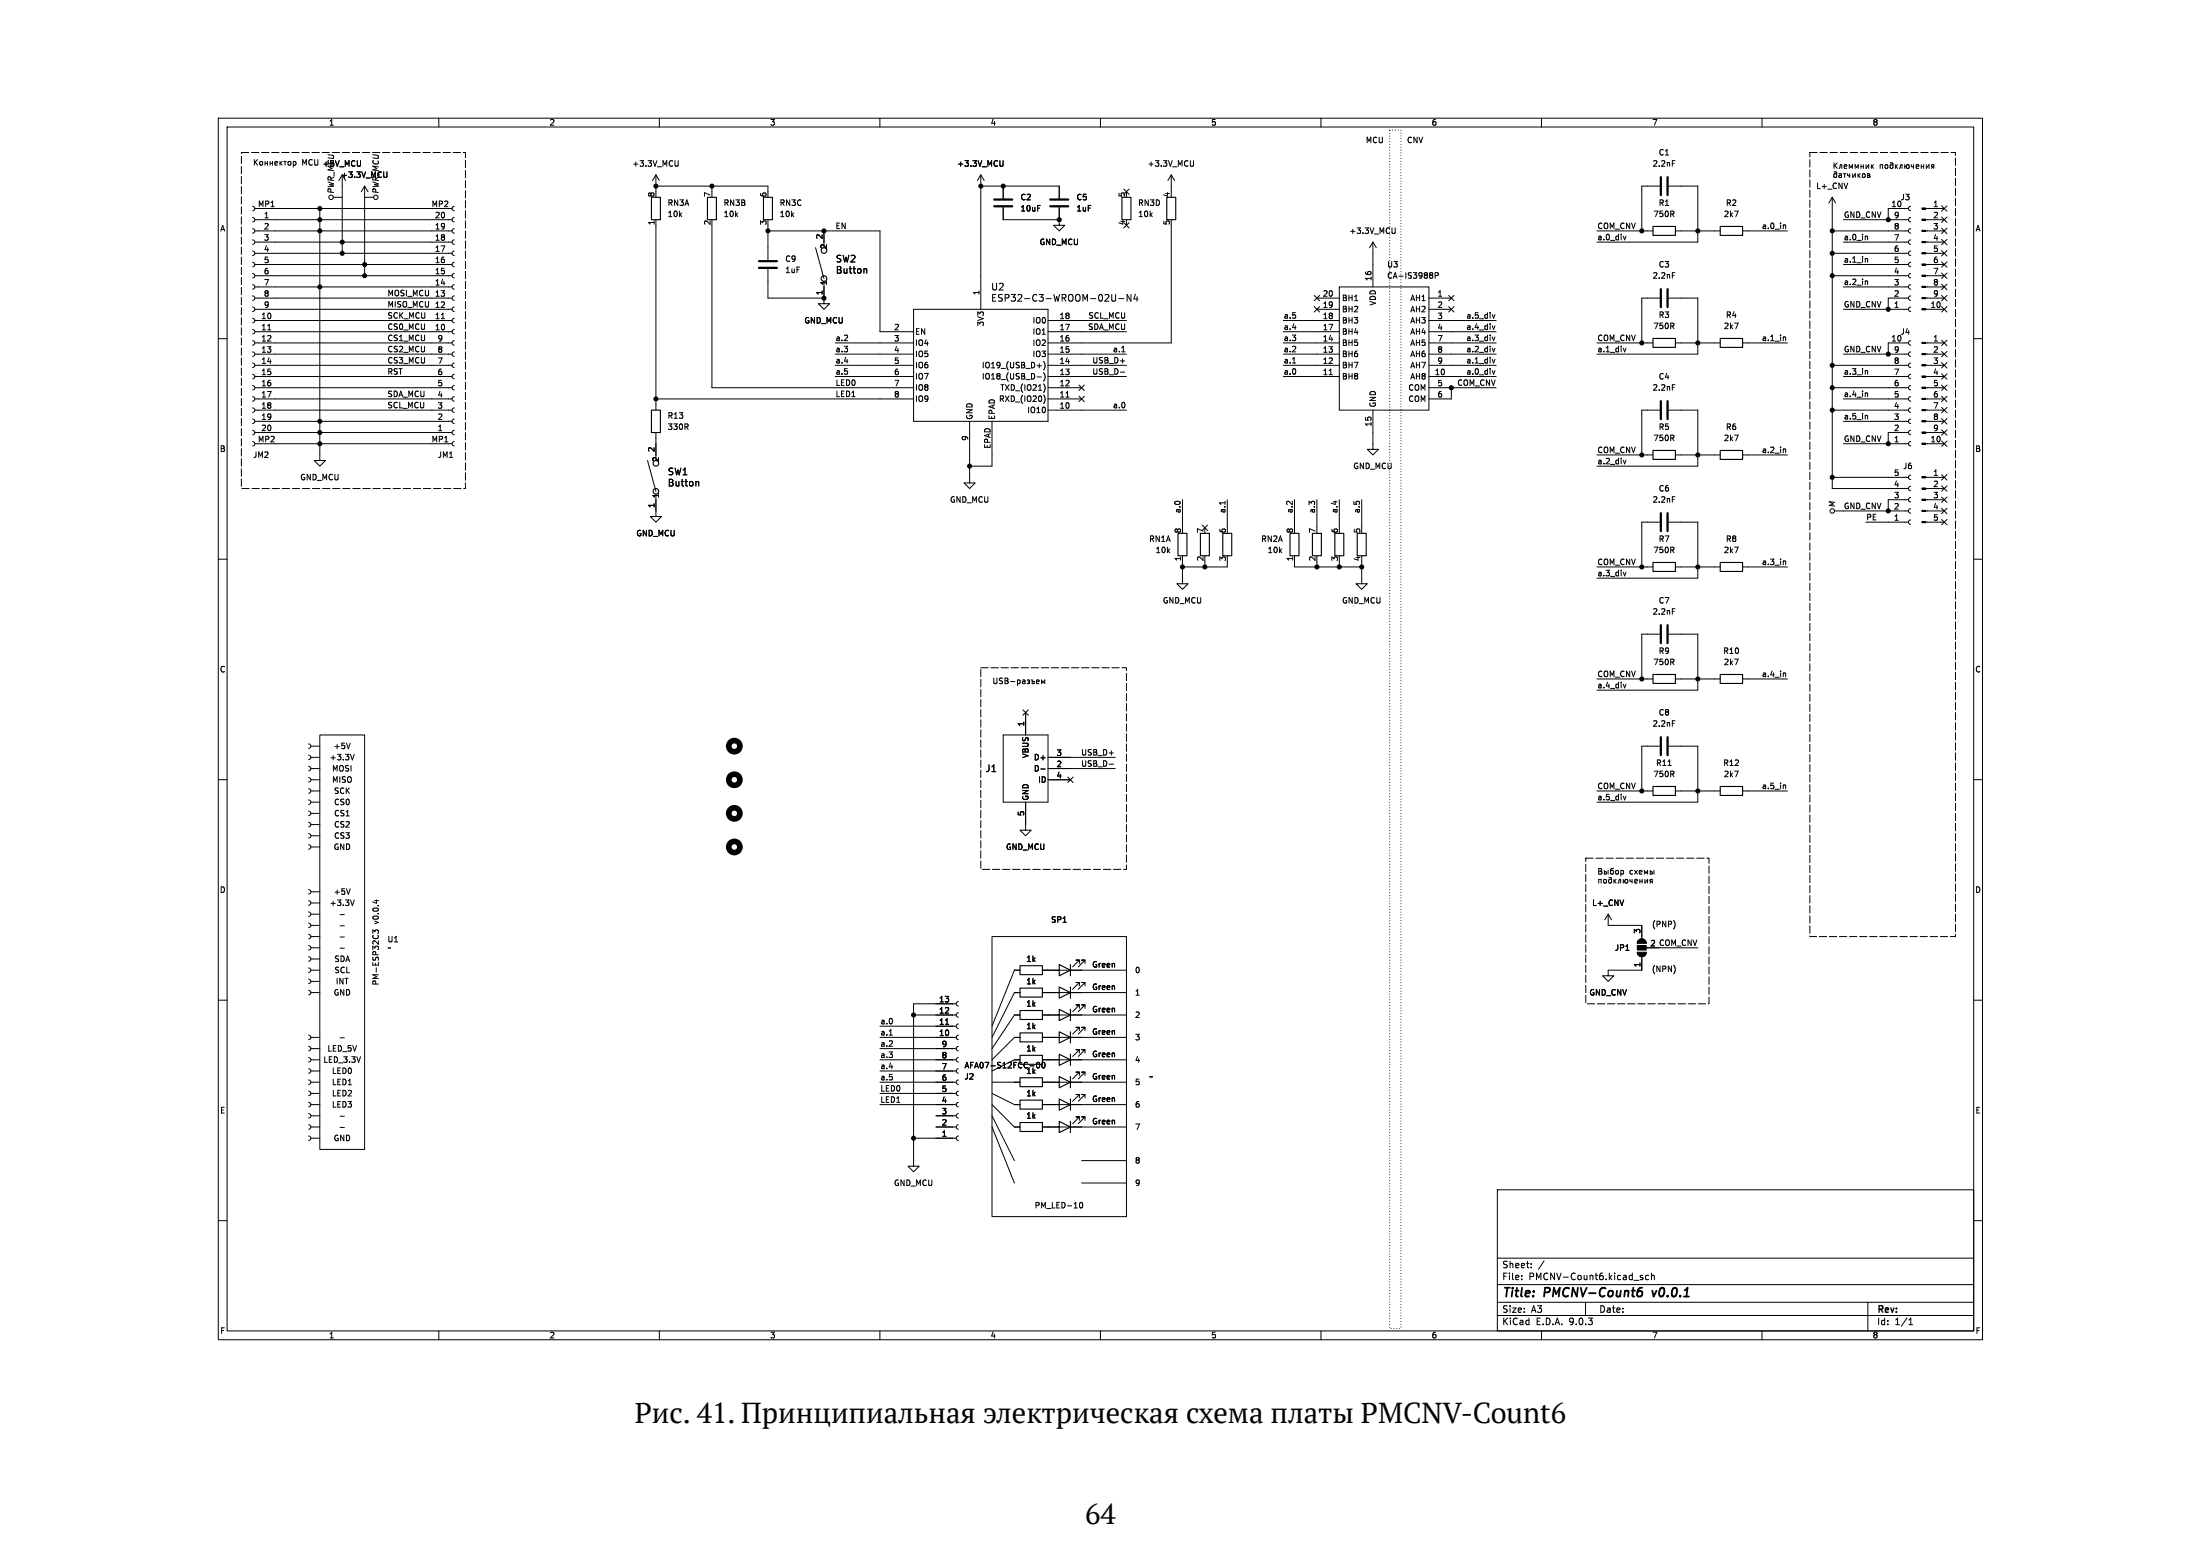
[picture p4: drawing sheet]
<svg xmlns="http://www.w3.org/2000/svg" width="297mm" height="210mm" viewBox="0 0 297 210" stroke-linecap="round" stroke-linejoin="round" font-family="sans-serif">
<g fill="none" stroke="#000" stroke-width=".13">
<path d="M29.5 16h238v164.8h-238zM30.6 17.1h235.7v162.5h-235.7zM59.2 16v1.1M89 16v1.1M118.7 16v1.1M148.5 16v1.1M178.2 16v1.1M208 16v1.1M237.8 16v1.1M34.1 27.8a.3 .3 0 0 1 .3 .3 .3 .3 0 0 1-.3 .3M34.1 29.4a.3 .3 0 0 1 .3 .3 .3 .3 0 0 1-.3 .3M34.1 30.9a.3 .3 0 0 1 .3 .3 .3 .3 0 0 1-.3 .3"/>
<path d="M34.1 32.4a.3 .3 0 0 1 .3 .3 .3 .3 0 0 1-.3 .3M34.1 33.9a.3 .3 0 0 1 .3 .3 .3 .3 0 0 1-.3 .3M34.1 35.4a.3 .3 0 0 1 .3 .3 .3 .3 0 0 1-.3 .3M34.1 36.9a.3 .3 0 0 1 .3 .3 .3 .3 0 0 1-.3 .3M34.1 38.4a.3 .3 0 0 1 .3 .3 .3 .3 0 0 1-.3 .3M34.1 39.9a.3 .3 0 0 1 .3 .3 .3 .3 0 0 1-.3 .3M34.4 28.1h26.6M34.4 29.7h26.6M34.4 31.2h26.6M34.4 32.7h26.6M34.4 34.2h26.6M34.4 35.7h26.6"/>
<path d="M34.4 37.2h26.6M34.4 38.7h26.6M43.2 28.1v34.1h.7l-.7 .7-.8-.7h.8M45 26.6h1.2M46.2 23.6v10.6M49.2 25.1l-.5 .8M49.2 25.1l.5 .8M49.2 25.1v12.1M49.2 26.6h1.2M61.3 39.9a.3 .3 0 0 0-.3 .3 .3 .3 0 0 0 .3 .3M61.3 38.4a.3 .3 0 0 0-.3 .3 .3 .3 0 0 0 .3 .3M61.3 36.9a.3 .3 0 0 0-.3 .3 .3 .3 0 0 0 .3 .3"/>
<path d="M61.3 35.4a.3 .3 0 0 0-.3 .3 .3 .3 0 0 0 .3 .3M61.3 33.9a.3 .3 0 0 0-.3 .3 .3 .3 0 0 0 .3 .3M61.3 32.4a.3 .3 0 0 0-.3 .3 .3 .3 0 0 0 .3 .3M61.3 30.9a.3 .3 0 0 0-.3 .3 .3 .3 0 0 0 .3 .3M61.3 29.4a.3 .3 0 0 0-.3 .3 .3 .3 0 0 0 .3 .3M61.3 27.8a.3 .3 0 0 0-.3 .3 .3 .3 0 0 0 .3 .3M88.5 25.1h15.1v.8M88.5 23.6v2.3M88.5 30.4v25M88.5 23.6l-.4 .8M88.5 23.6l.5 .8M96.1 30.4v21.9h27.2"/>
<path d="M96.1 25.1v.8M103.6 31.2h15.1v13.6h4.6M103.6 36.3v3.9h7.6M103.6 30.4v4.7M110.1 33.4l1.1 4.2M111.2 31.2v1.5M111.2 38.7v1.5M132.3 25.1h10.6v1.7M132.3 23.6v18.1M132.3 23.6l-.4 .8M132.3 23.6l.5 .8M135.4 25.1v1.7"/>
<path d="M135.4 28v1.7h7.5M142.9 29.7v.7h.8l-.8 .8-.7-.8h.7M142.9 28v1.7M151.6 25.5l.8 .7M151.6 30l.8 .8M152.4 25.5l-.8 .7M152.4 30l-.8 .8M158 30.4v15.9h-16.6M158 23.6l-.4 .8M158 23.6l.5 .8M158 23.6v2.3M177.3 39.9l.8 .7"/>
<path d="M178.1 39.9l-.8 .7M180.7 38.7h12.1v16.7h-12.1zM185.3 32.7v6M185.3 32.7l-.5 .7M185.3 32.7l.4 .7M195.5 39.9l.7 .7M196.2 39.9l-.7 .7M215.5 31.2h7.6M224 25.1h-2.5v6.1M225.2 25.1h3.9v7.6h-13.6M226.1 31.2h6M235.1 31.2h6.1"/>
<path d="M247.2 31.2h10.3M247.2 34.2h10.3M247.2 37.2h10.3M247.2 26.6l-.4 .8M247.2 26.6l.5 .8M247.2 26.6v39.3h10.3M248.8 29.7h8.7M248.8 32.7h8.7M248.8 35.7h8.7M248.8 38.7h8.7M257.5 28.1h-2.7v1.6M257.8 39.9a.3 .3 0 0 0-.3 .3 .3 .3 0 0 0 .3 .3"/>
<path d="M257.8 38.4a.3 .3 0 0 0-.3 .3 .3 .3 0 0 0 .3 .3M257.8 36.9a.3 .3 0 0 0-.3 .3 .3 .3 0 0 0 .3 .3M257.8 35.4a.3 .3 0 0 0-.3 .3 .3 .3 0 0 0 .3 .3M257.8 33.9a.3 .3 0 0 0-.3 .3 .3 .3 0 0 0 .3 .3M257.8 32.4a.3 .3 0 0 0-.3 .3 .3 .3 0 0 0 .3 .3M257.8 30.9a.3 .3 0 0 0-.3 .3 .3 .3 0 0 0 .3 .3M257.8 29.4a.3 .3 0 0 0-.3 .3 .3 .3 0 0 0 .3 .3M257.8 27.8a.3 .3 0 0 0-.3 .3 .3 .3 0 0 0 .3 .3M259.3 28.1h.5v.1h-.5zM259.3 29.6h.5v.1h-.5zM259.3 31.1h.5v.1h-.5zM259.3 32.6h.5v.2h-.5z"/>
<path d="M259.3 34.1h.5v.2h-.5zM259.3 35.6h.5v.2h-.5zM259.3 37.1h.5v.2h-.5zM259.3 38.6h.5v.2h-.5zM259.8 28.1h2.6M259.8 29.7h2.6M259.8 31.2h2.6M259.8 32.7h2.6M259.8 34.2h2.6M259.8 35.7h2.6M259.8 37.2h2.6M259.8 38.7h2.6"/>
<path d="M262 27.8l.7 .7M262 32.3l.7 .7M262 30.8l.7 .7M262 33.8l.7 .8M262 29.3l.7 .7M262 36.8l.7 .8M262 35.3l.7 .8M262 39.9l.7 .7M262 38.4l.7 .7M262.7 27.8l-.7 .7M262.7 32.3l-.7 .7M262.7 30.8l-.7 .7"/>
<path d="M262.7 33.8l-.7 .8M262.7 29.3l-.7 .7M262.7 36.8l-.7 .8M262.7 35.3l-.7 .8M262.7 39.9l-.7 .7M262.7 38.4l-.7 .7M29.5 45.7h1.1M34.1 41.4a.3 .3 0 0 1 .3 .3 .3 .3 0 0 1-.3 .3M34.1 43a.3 .3 0 0 1 .3 .3 .3 .3 0 0 1-.3 .3M34.1 44.5a.3 .3 0 0 1 .3 .3 .3 .3 0 0 1-.3 .3M34.1 46a.3 .3 0 0 1 .3 .3 .3 .3 0 0 1-.3 .3M34.1 47.5a.3 .3 0 0 1 .3 .3 .3 .3 0 0 1-.3 .3"/>
<path d="M34.1 49a.3 .3 0 0 1 .3 .3 .3 .3 0 0 1-.3 .3M34.1 50.5a.3 .3 0 0 1 .3 .3 .3 .3 0 0 1-.3 .3M34.1 52a.3 .3 0 0 1 .3 .3 .3 .3 0 0 1-.3 .3M34.1 53.5a.3 .3 0 0 1 .3 .3 .3 .3 0 0 1-.3 .3M34.1 55a.3 .3 0 0 1 .3 .4 .3 .3 0 0 1-.3 .3M34.1 56.6a.3 .3 0 0 1 .3 .3 .3 .3 0 0 1-.3 .3M34.1 58.1a.3 .3 0 0 1 .3 .3 .3 .3 0 0 1-.3 .3M34.1 59.6a.3 .3 0 0 1 .3 .3 .3 .3 0 0 1-.3 .3M34.4 40.2h26.6M34.4 41.7h26.6M34.4 43.3h26.6M34.4 44.8h26.6"/>
<path d="M34.4 46.3h26.6M34.4 47.8h26.6M34.4 49.3h26.6M34.4 50.8h26.6M34.4 52.3h26.6M34.4 53.8h26.6M34.4 56.9h26.6M34.4 55.4h26.6M34.4 59.9h26.6M34.4 58.4h26.6M61.3 59.6a.3 .3 0 0 0-.3 .3 .3 .3 0 0 0 .3 .3M61.3 58.1a.3 .3 0 0 0-.3 .3 .3 .3 0 0 0 .3 .3"/>
<path d="M61.3 56.6a.3 .3 0 0 0-.3 .3 .3 .3 0 0 0 .3 .3M61.3 55a.3 .3 0 0 0-.3 .4 .3 .3 0 0 0 .3 .3M61.3 53.5a.3 .3 0 0 0-.3 .3 .3 .3 0 0 0 .3 .3M61.3 52a.3 .3 0 0 0-.3 .3 .3 .3 0 0 0 .3 .3M61.3 50.5a.3 .3 0 0 0-.3 .3 .3 .3 0 0 0 .3 .3M61.3 49a.3 .3 0 0 0-.3 .3 .3 .3 0 0 0 .3 .3M61.3 47.5a.3 .3 0 0 0-.3 .3 .3 .3 0 0 0 .3 .3M61.3 46a.3 .3 0 0 0-.3 .3 .3 .3 0 0 0 .3 .3M61.3 44.5a.3 .3 0 0 0-.3 .3 .3 .3 0 0 0 .3 .3M61.3 43a.3 .3 0 0 0-.3 .3 .3 .3 0 0 0 .3 .3M61.3 41.4a.3 .3 0 0 0-.3 .3 .3 .3 0 0 0 .3 .3M88.5 53.8h34.8"/>
<path d="M88.5 58.4v3M111.2 40.2v.8h.7l-.7 .7-.8-.7h.8M112.7 46.3h10.6M112.7 47.8h10.6M112.7 49.3h10.6M112.7 50.8h10.6M123.3 41.7h18.1v15.2h-18.1zM130.8 56.9v8.3h.8l-.8 .7-.7-.7h.7M133.9 56.9v6h-3.1M141.4 43.3h10.6M141.4 44.8h10.6M141.4 47.8h10.6"/>
<path d="M141.4 49.3h10.6M141.4 50.8h10.6M141.4 52.3h4.6M141.4 53.8h4.6M141.4 55.4h10.6M145.6 52l.7 .7M145.6 53.5l.7 .7M146.3 52l-.7 .7M146.3 53.5l-.7 .7M173.2 43.3h7.5M173.2 44.8h7.5M173.2 46.3h7.5"/>
<path d="M173.2 47.8h7.5M173.2 49.3h7.5M173.2 50.8h7.5M177.3 41.4l.8 .7M177.7 40.2h3M177.7 41.7h3M178.1 41.4l-.8 .7M185.3 55.4v5.2h.7l-.7 .8-.8-.8h.8M192.8 40.2h3M192.8 41.7h3M192.8 43.3h9.1M192.8 44.8h9.1"/>
<path d="M192.8 46.3h9.1M192.8 47.8h9.1M192.8 49.3h9.1M192.8 50.8h9.1M192.8 52.3h9.1M195.5 41.4l.7 .7M195.8 52.3v1.5h-3M196.2 41.4l-.7 .7M215.5 46.3h7.6M224 40.2h-2.5v6.1M224 55.4h-2.5v6M225.2 40.2h3.9v7.6h-13.6"/>
<path d="M225.2 55.4h3.9v7.5h-13.6M226.1 46.3h6M235.1 46.3h6.1M247.2 49.3h10.3M247.2 52.3h10.3M247.2 55.4h10.3M248.8 41.7h8.7M248.8 47.8h8.7M248.8 50.8h8.7M248.8 53.8h8.7M248.8 56.9h8.7M248.8 59.9h8.7"/>
<path d="M257.5 40.2h-2.7v1.5M257.5 46.3h-2.7v1.5M257.5 58.4h-2.7v1.5M257.8 59.6a.3 .3 0 0 0-.3 .3 .3 .3 0 0 0 .3 .3M257.8 58.1a.3 .3 0 0 0-.3 .3 .3 .3 0 0 0 .3 .3M257.8 56.6a.3 .3 0 0 0-.3 .3 .3 .3 0 0 0 .3 .3M257.8 55a.3 .3 0 0 0-.3 .4 .3 .3 0 0 0 .3 .3M257.8 53.5a.3 .3 0 0 0-.3 .3 .3 .3 0 0 0 .3 .3M257.8 52a.3 .3 0 0 0-.3 .3 .3 .3 0 0 0 .3 .3M257.8 50.5a.3 .3 0 0 0-.3 .3 .3 .3 0 0 0 .3 .3M257.8 49a.3 .3 0 0 0-.3 .3 .3 .3 0 0 0 .3 .3M257.8 47.5a.3 .3 0 0 0-.3 .3 .3 .3 0 0 0 .3 .3"/>
<path d="M257.8 46a.3 .3 0 0 0-.3 .3 .3 .3 0 0 0 .3 .3M257.8 41.4a.3 .3 0 0 0-.3 .3 .3 .3 0 0 0 .3 .3M259.3 40.2h.5v.1h-.5zM259.3 41.7h.5v.1h-.5zM259.3 46.2h.5v.2h-.5zM259.3 47.7h.5v.2h-.5zM259.3 49.2h.5v.2h-.5zM259.3 50.7h.5v.2h-.5zM259.3 52.3h.5v.1h-.5zM259.3 53.8h.5v.1h-.5zM259.3 55.3h.5v.1h-.5zM259.3 56.8h.5v.1h-.5z"/>
<path d="M259.3 58.3h.5v.2h-.5zM259.3 59.8h.5v.2h-.5zM259.8 40.2h2.6M259.8 41.7h2.6M259.8 46.3h2.6M259.8 47.8h2.6M259.8 49.3h2.6M259.8 50.8h2.6M259.8 52.3h2.6M259.8 53.8h2.6M259.8 56.9h2.6M259.8 55.4h2.6"/>
<path d="M259.8 59.9h2.6M259.8 58.4h2.6M262 50.5l.7 .7M262 48.9l.7 .8M262 59.5l.7 .8M262 53.5l.7 .7M262 55l.7 .7M262 56.5l.7 .7M262 58l.7 .7M262 52l.7 .7M262 45.9l.7 .7M262 47.4l.7 .8"/>
<path d="M262 41.4l.7 .7M262.7 50.5l-.7 .7M262.7 48.9l-.7 .8M262.7 59.5l-.7 .8M262.7 53.5l-.7 .7M262.7 55l-.7 .7M262.7 56.5l-.7 .7M262.7 58l-.7 .7M262.7 52l-.7 .7M262.7 45.9l-.7 .7M262.7 47.4l-.7 .8M262.7 41.4l-.7 .7"/>
<path d="M266.3 45.7h1.2M29.5 75.5h1.1M87.4 62.2l1.1 4.1M88.5 67.4v2.3h.8l-.8 .8-.7-.8h.7M159.6 75.8v3h.7l-.7 .7-.8-.7h.8M159.6 67.4v3.8M162.2 70.9l.7 .7M162.6 75.8v.7M162.9 70.9l-.7 .7M165.6 75.8v.7h-6M165.6 67.4v3.8M174.7 75.8v.7h9"/>
<path d="M174.7 67.4v3.8M177.7 67.4v3.8M177.7 75.8v.7M180.7 67.4v3.8M180.7 75.8v.7M183.7 75.8v3h.8l-.8 .7-.7-.7h.7M183.7 67.4v3.8M215.5 76.5h7.6M215.5 61.4h7.6M224 70.5h-2.5v6M225.2 70.5h3.9v7.5h-13.6M226.1 76.5h6"/>
<path d="M226.1 61.4h6M235.1 76.5h6.1M235.1 61.4h6.1M247.2 64.4h10.3M247.5 69h10M251.8 70.5h5.7M257.5 67.4h-2.7v1.6M257.8 70.2a.3 .3 0 0 0-.3 .3 .3 .3 0 0 0 .3 .3M257.8 68.7a.3 .3 0 0 0-.3 .3 .3 .3 0 0 0 .3 .3M257.8 67.1a.3 .3 0 0 0-.3 .3 .3 .3 0 0 0 .3 .3M257.8 65.6a.3 .3 0 0 0-.3 .3 .3 .3 0 0 0 .3 .3M257.8 64.1a.3 .3 0 0 0-.3 .3 .3 .3 0 0 0 .3 .3"/>
<path d="M259.3 64.3h.5v.2h-.5zM259.3 65.9h.5v.1h-.5zM259.3 67.4h.5v.1h-.5zM259.3 68.9h.5v.1h-.5zM259.3 70.4h.5v.1h-.5zM259.8 70.5h2.6M259.8 69h2.6M259.8 67.4h2.6M259.8 65.9h2.6M259.8 64.4h2.6M262 64.1l.7 .7M262 65.6l.7 .7"/>
<path d="M262 67.1l.7 .7M262 70.1l.7 .7M262 68.6l.7 .7M262.7 64.1l-.7 .7M262.7 65.6l-.7 .7M262.7 67.1l-.7 .7M262.7 70.1l-.7 .7M262.7 68.6l-.7 .7M266.3 75.5h1.2M43.2 99.2h6v55.9h-6zM135.4 99.2h6v9.1h-6zM138 95.8l.8 .7"/>
<path d="M138.4 96.2v3M138.8 95.8l-.8 .7M215.5 91.6h7.6M224 85.6h-2.5v6M225.2 85.6h3.9v7.5h-13.6M226.1 91.6h6M235.1 91.6h6.1M29.5 105.2h1.1M41.6 100.4a.3 .3 0 0 1 .3 .3 .3 .3 0 0 1-.3 .3M41.6 101.9a.3 .3 0 0 1 .3 .3 .3 .3 0 0 1-.3 .3M41.6 103.4a.3 .3 0 0 1 .3 .3 .3 .3 0 0 1-.3 .3M41.6 104.9a.3 .3 0 0 1 .3 .3 .3 .3 0 0 1-.3 .3"/>
<path d="M41.6 106.4a.3 .3 0 0 1 .3 .4 .3 .3 0 0 1-.3 .3M41.6 108a.3 .3 0 0 1 .3 .3 .3 .3 0 0 1-.3 .3M41.6 109.5a.3 .3 0 0 1 .3 .3 .3 .3 0 0 1-.3 .3M41.6 111a.3 .3 0 0 1 .3 .3 .3 .3 0 0 1-.3 .3M41.6 112.5a.3 .3 0 0 1 .3 .3 .3 .3 0 0 1-.3 .3M41.6 114a.3 .3 0 0 1 .3 .3 .3 .3 0 0 1-.3 .3M41.9 108.3h1.3M41.9 102.2h1.3M41.9 103.7h1.3M41.9 105.2h1.3M41.9 100.7h1.3M41.9 106.8h1.3"/>
<path d="M41.9 109.8h1.3M41.9 111.3h1.3M41.9 112.8h1.3M41.9 114.3h1.3M138.4 108.3v3.7h-.8l.8 .8 .8-.8h-.8M141.4 102.2h9.1M141.4 103.7h9.1M141.4 105.2h3M144.1 104.9l.7 .7M144.8 104.9l-.7 .7M215.5 106.8h7.6M224 100.7h-2.5v6.1"/>
<path d="M225.2 100.7h3.9v7.6h-13.6M226.1 106.8h6M235.1 106.8h6.1M266.3 105.2h1.2M29.5 135h1.1M41.6 120.1a.3 .3 0 0 1 .3 .3 .3 .3 0 0 1-.3 .3M41.6 121.6a.3 .3 0 0 1 .3 .3 .3 .3 0 0 1-.3 .3M41.6 123.1a.3 .3 0 0 1 .3 .3 .3 .3 0 0 1-.3 .3M41.6 124.6a.3 .3 0 0 1 .3 .3 .3 .3 0 0 1-.3 .3M41.6 126.1a.3 .3 0 0 1 .3 .3 .3 .3 0 0 1-.3 .3M41.6 127.6a.3 .3 0 0 1 .3 .3 .3 .3 0 0 1-.3 .3M41.6 129.1a.3 .3 0 0 1 .3 .3 .3 .3 0 0 1-.3 .3"/>
<path d="M41.6 130.6a.3 .3 0 0 1 .3 .3 .3 .3 0 0 1-.3 .3M41.6 132.1a.3 .3 0 0 1 .3 .4 .3 .3 0 0 1-.3 .3M41.6 133.7a.3 .3 0 0 1 .3 .3 .3 .3 0 0 1-.3 .3M41.6 139.7a.3 .3 0 0 1 .3 .3 .3 .3 0 0 1-.3 .3M41.9 130.9h1.3M41.9 134h1.3M41.9 120.4h1.3M41.9 121.9h1.3M41.9 123.4h1.3M41.9 124.9h1.3M41.9 126.4h1.3M41.9 127.9h1.3"/>
<path d="M41.9 129.4h1.3M41.9 132.5h1.3M118.7 138.5h10.3M123.3 137h5.7M129 135.5h-5.7v21.9h-.8l.8 .8 .7-.8h-.7M129.3 139.7a.3 .3 0 0 0-.3 .3 .3 .3 0 0 0 .3 .3M129.3 138.2a.3 .3 0 0 0-.3 .3 .3 .3 0 0 0 .3 .3M129.3 136.7a.3 .3 0 0 0-.3 .3 .3 .3 0 0 0 .3 .3M129.3 135.2a.3 .3 0 0 0-.3 .3 .3 .3 0 0 0 .3 .3M133.9 126.4h18.1v37.8h-18.1zM137.6 130.9h-.7l-3 7.6M137.6 134h-.7l-3 6"/>
<path d="M137.6 137h-.7l-3 4.5M140.7 130.9h11.3M140.7 134h11.3M140.7 137h11.3M145.7 133.1v-.5h-.5h.5l-1 .9M145.7 130v-.4h-.5h.5l-1 .9M145.7 136.1v-.5h-.5h.5l-1 .9M145.7 139.1v-.5h-.5h.5l-1 1M146.4 133.1v-.5h-.4h.4l-.9 .9M146.4 130v-.4h-.4h.4l-.9 .9M146.4 136.1v-.5h-.4h.4l-.9 .9M146.4 139.1v-.5h-.4h.4l-.9 1"/>
<path d="M217 123.4v1.5h4.5v1.8M217 123.4l-.4 .7M217 123.4l.5 .7M220.9 128.5h1.2a.6 .6 0 0 1-.6 .6 .6 .6 0 0 1-.6-.6zM220.9 127.6h1.2v.6h-1.2zM221.1 126.9a.6 .6 0 0 1 .7-.1 .6 .6 0 0 1 .3 .5h-1.2zM221.5 129.1v1.8h-4.5v.8h.8l-.8 .8-.8-.8h.8M222.1 127.9h7M266.3 135h1.2M41.6 141.2a.3 .3 0 0 1 .3 .3 .3 .3 0 0 1-.3 .3M41.6 142.7a.3 .3 0 0 1 .3 .3 .3 .3 0 0 1-.3 .3M41.6 144.2a.3 .3 0 0 1 .3 .3 .3 .3 0 0 1-.3 .3"/>
<path d="M41.6 145.8a.3 .3 0 0 1 .3 .3 .3 .3 0 0 1-.3 .3M41.6 147.3a.3 .3 0 0 1 .3 .3 .3 .3 0 0 1-.3 .3M41.6 148.8a.3 .3 0 0 1 .3 .3 .3 .3 0 0 1-.3 .3M41.6 150.3a.3 .3 0 0 1 .3 .3 .3 .3 0 0 1-.3 .3M41.6 151.8a.3 .3 0 0 1 .3 .3 .3 .3 0 0 1-.3 .3M41.6 153.3a.3 .3 0 0 1 .3 .3 .3 .3 0 0 1-.3 .3M41.9 140h1.3M41.9 146.1h1.3M41.9 143h1.3M41.9 153.6h1.3M41.9 152.1h1.3M41.9 150.6h1.3"/>
<path d="M41.9 149.1h1.3M41.9 147.6h1.3M41.9 144.5h1.3M41.9 141.5h1.3M118.7 140h10.3M118.7 146.1h10.3M118.7 143h10.3M118.7 149.1h10.3M118.7 147.6h10.3M118.7 144.5h10.3M118.7 141.5h10.3M123.3 153.6h5.7"/>
<path d="M126.3 152.1h2.7M126.3 150.6h2.7M129.3 153.3a.3 .3 0 0 0-.3 .3 .3 .3 0 0 0 .3 .3M129.3 151.8a.3 .3 0 0 0-.3 .3 .3 .3 0 0 0 .3 .3M129.3 150.3a.3 .3 0 0 0-.3 .3 .3 .3 0 0 0 .3 .3M129.3 148.8a.3 .3 0 0 0-.3 .3 .3 .3 0 0 0 .3 .3M129.3 147.3a.3 .3 0 0 0-.3 .3 .3 .3 0 0 0 .3 .3M129.3 145.8a.3 .3 0 0 0-.3 .3 .3 .3 0 0 0 .3 .3M129.3 144.2a.3 .3 0 0 0-.3 .3 .3 .3 0 0 0 .3 .3M129.3 142.7a.3 .3 0 0 0-.3 .3 .3 .3 0 0 0 .3 .3M129.3 141.2a.3 .3 0 0 0-.3 .3 .3 .3 0 0 0 .3 .3M133.9 146.1h3.7"/>
<path d="M133.9 149.1l3 3h.7M133.9 147.6l3 1.5h.7M133.9 150.6l3 6M133.9 152.1l3 7.6M137.6 140h-.7l-3 3M137.6 143h-.7l-3 1.5M140.7 140h11.3M140.7 146.1h11.3M140.7 143h11.3M140.7 152.1h11.3M140.7 149.1h11.3M145.7 148.2v-.5h-.5h.5l-1 .9"/>
<path d="M145.7 142.1v-.4h-.5h.5l-1 .9M145.7 151.2v-.5h-.5h.5l-1 .9M145.7 145.1v-.4h-.5h.5l-1 .9M146 156.6h6M146 159.7h6M146.4 148.2v-.5h-.4h.4l-.9 .9M146.4 142.1v-.4h-.4h.4l-.9 .9M146.4 151.2v-.5h-.4h.4l-.9 .9M146.4 145.1v-.4h-.4h.4l-.9 .9M29.5 164.7h1.1M59.2 179.6v1.2M89 179.6v1.2"/>
<path d="M118.7 179.6v1.2M148.5 179.6v1.2M178.2 179.6v1.2M202 160.6h64.3v19h-64.3zM202 177.5h64.3M202 175.8h64.3M202 173.4h64.3M202 169.8h64.3M208 179.6v1.2M214 175.8v1.7M237.8 179.6v1.2M252 175.8v3.8"/>
<path d="M266.3 164.7h1.2"/>
<circle cx="43.2" cy="38.7" r=".27"/>
<circle cx="43.2" cy="29.7" r=".27"/>
<circle cx="43.2" cy="28.1" r=".27"/>
<circle cx="43.2" cy="31.2" r=".27"/>
<circle cx="44.7" cy="26.6" r=".3"/>
<circle cx="46.2" cy="32.7" r=".27"/>
<circle cx="46.2" cy="34.2" r=".27"/>
<circle cx="49.2" cy="37.2" r=".27"/>
<circle cx="49.2" cy="35.7" r=".27"/>
<circle cx="50.7" cy="26.6" r=".3"/>
<circle cx="88.5" cy="25.1" r=".27"/>
<circle cx="96.1" cy="25.1" r=".27"/>
<circle cx="103.6" cy="31.2" r=".27"/>
<circle cx="111.2" cy="31.2" r=".27"/>
<circle cx="132.3" cy="25.1" r=".27"/>
<circle cx="135.4" cy="25.1" r=".27"/>
<circle cx="142.9" cy="29.7" r=".27"/>
<circle cx="221.5" cy="31.2" r=".27"/>
<circle cx="229.1" cy="31.2" r=".27"/>
<circle cx="247.2" cy="31.2" r=".27"/>
<circle cx="247.2" cy="34.2" r=".27"/>
<circle cx="247.2" cy="37.2" r=".27"/>
<circle cx="254.8" cy="29.7" r=".27"/>
<circle cx="43.2" cy="59.9" r=".27"/>
<circle cx="43.2" cy="56.9" r=".27"/>
<circle cx="43.2" cy="58.4" r=".27"/>
<circle cx="88.5" cy="53.8" r=".27"/>
<circle cx="111.2" cy="40.2" r=".27"/>
<circle cx="195.8" cy="52.3" r=".27"/>
<circle cx="221.5" cy="46.3" r=".27"/>
<circle cx="229.1" cy="46.3" r=".27"/>
<circle cx="247.2" cy="49.3" r=".27"/>
<circle cx="247.2" cy="55.4" r=".27"/>
<circle cx="247.2" cy="52.3" r=".27"/>
<circle cx="254.8" cy="59.9" r=".27"/>
<circle cx="254.8" cy="41.7" r=".27"/>
<circle cx="254.8" cy="47.8" r=".27"/>
<circle cx="130.8" cy="62.9" r=".27"/>
<circle cx="159.6" cy="76.5" r=".27"/>
<circle cx="162.6" cy="76.5" r=".27"/>
<circle cx="177.7" cy="76.5" r=".27"/>
<circle cx="180.7" cy="76.5" r=".27"/>
<circle cx="183.7" cy="76.5" r=".27"/>
<circle cx="221.5" cy="76.5" r=".27"/>
<circle cx="221.5" cy="61.4" r=".27"/>
<circle cx="229.1" cy="76.5" r=".27"/>
<circle cx="229.1" cy="61.4" r=".27"/>
<circle cx="247.2" cy="69" r=".3"/>
<circle cx="247.2" cy="64.4" r=".27"/>
<circle cx="254.8" cy="69" r=".27"/>
<circle cx="221.5" cy="91.6" r=".27"/>
<circle cx="229.1" cy="91.6" r=".27"/>
<circle cx="221.5" cy="106.8" r=".27"/>
<circle cx="229.1" cy="106.8" r=".27"/>
<circle cx="123.3" cy="137" r=".27"/>
<circle cx="123.3" cy="153.6" r=".27"/>
</g>
<g fill="none" stroke="#000" stroke-width=".15">
<path d="M87.9 26.6h1.2v3.1h-1.2zM95.5 26.6h1.2v3.1h-1.2zM103 26.6h1.2v3.1h-1.2zM151.4 26.6h1.2v3.1h-1.2zM157.4 26.6h1.3v3.1h-1.3zM223.1 30.6h3v1.2h-3zM232.1 30.6h3v1.2h-3zM87.9 55.4h1.2v3h-1.2zM223.1 45.7h3v1.2h-3zM232.1 45.7h3v1.2h-3zM159 72h1.2v3h-1.2zM162 72h1.2v3h-1.2z"/>
<path d="M165 72h1.2v3h-1.2zM174.1 72h1.2v3h-1.2zM177.1 72h1.2v3h-1.2zM180.1 72h1.2v3h-1.2zM183.1 72h1.3v3h-1.3zM223.1 75.9h3v1.2h-3zM223.1 60.8h3v1.2h-3zM232.1 75.9h3v1.2h-3zM232.1 60.8h3v1.2h-3zM223.1 91h3v1.2h-3zM232.1 91h3v1.2h-3zM223.1 106.1h3v1.3h-3z"/>
<path d="M232.1 106.1h3v1.3h-3zM137.6 130.3h3.1v1.2h-3.1zM137.6 133.4h3.1v1.2h-3.1zM137.6 136.4h3.1v1.2h-3.1zM137.6 139.4h3.1v1.2h-3.1zM142.9 133.2l1.5 .8-1.5 .7zM142.9 130.2l1.5 .7-1.5 .8zM142.9 136.2l1.5 .8-1.5 .7zM142.9 139.3l1.5 .7-1.5 .8zM144.4 130.2v1.5M144.4 133.2v1.5M144.4 136.2v1.5"/>
<path d="M144.4 139.3v1.5M137.6 145.5h3.1v1.2h-3.1zM137.6 142.4h3.1v1.2h-3.1zM137.6 148.5h3.1v1.2h-3.1zM137.6 151.5h3.1v1.2h-3.1zM142.9 148.3l1.5 .8-1.5 .7zM142.9 142.3l1.5 .7-1.5 .8zM142.9 151.3l1.5 .8-1.5 .8zM142.9 145.3l1.5 .8-1.5 .7zM144.4 142.3v1.5M144.4 145.3v1.5M144.4 148.3v1.5"/>
<path d="M144.4 151.3v1.6"/>
<circle cx="111.2" cy="37.6" r=".38"/>
<circle cx="111.2" cy="33.8" r=".38"/>
<circle cx="88.5" cy="62.5" r=".38"/>
<circle cx="88.5" cy="66.3" r=".38"/>
</g>
<g fill="none" stroke="#000" stroke-width=".76">
<circle cx="99.1" cy="109.8" r=".76"/>
<circle cx="99.1" cy="100.7" r=".76"/>
<circle cx="99.1" cy="114.3" r=".76"/>
<circle cx="99.1" cy="105.2" r=".76"/>
</g>
<g fill="none" stroke="#000" stroke-width=".3">
<path d="M102.4 35.2h2.4M102.4 36.2h2.4M134.2 26.9h2.4M134.2 27.8h2.4M141.7 26.9h2.4M141.7 27.8h2.4M224.1 23.9v2.4M224.1 39v2.4M225 23.9v2.4M225 39v2.4M224.1 54.1v2.5M225 54.1v2.5"/>
<path d="M224.1 69.3v2.4M225 69.3v2.4M224.1 84.4v2.4M224.1 99.5v2.4M225 84.4v2.4M225 99.5v2.4"/>
</g>
<g fill="#000">
<path d="M259.3 28.1h.5v.1h-.5zM259.3 29.6h.5v.1h-.5zM259.3 31.1h.5v.1h-.5zM259.3 32.6h.5v.2h-.5zM259.3 34.1h.5v.2h-.5zM259.3 35.6h.5v.2h-.5zM259.3 37.1h.5v.2h-.5zM259.3 38.6h.5v.2h-.5zM259.3 40.2h.5v.1h-.5zM259.3 41.7h.5v.1h-.5zM259.3 46.2h.5v.2h-.5zM259.3 47.7h.5v.2h-.5z"/>
<path d="M259.3 49.2h.5v.2h-.5zM259.3 50.7h.5v.2h-.5zM259.3 52.3h.5v.1h-.5zM259.3 53.8h.5v.1h-.5zM259.3 55.3h.5v.1h-.5zM259.3 56.8h.5v.1h-.5zM259.3 58.3h.5v.2h-.5zM259.3 59.8h.5v.2h-.5zM259.3 64.3h.5v.2h-.5zM259.3 65.9h.5v.1h-.5zM259.3 67.4h.5v.1h-.5zM259.3 68.9h.5v.1h-.5z"/>
<path d="M259.3 70.4h.5v.1h-.5zM220.9 128.5h1.2a.6 .6 0 0 1-.6 .6 .6 .6 0 0 1-.6-.6zM220.9 127.6h1.2v.6h-1.2zM221.1 126.9a.6 .6 0 0 1 .7-.1 .6 .6 0 0 1 .3 .5h-1.2z"/>
<circle cx="43.2" cy="38.7" r=".27"/>
<circle cx="43.2" cy="29.7" r=".27"/>
<circle cx="43.2" cy="28.1" r=".27"/>
<circle cx="43.2" cy="31.2" r=".27"/>
<circle cx="46.2" cy="32.7" r=".27"/>
<circle cx="46.2" cy="34.2" r=".27"/>
<circle cx="49.2" cy="37.2" r=".27"/>
<circle cx="49.2" cy="35.7" r=".27"/>
<circle cx="88.5" cy="25.1" r=".27"/>
<circle cx="96.1" cy="25.1" r=".27"/>
<circle cx="103.6" cy="31.2" r=".27"/>
<circle cx="111.2" cy="31.2" r=".27"/>
<circle cx="132.3" cy="25.1" r=".27"/>
<circle cx="135.4" cy="25.1" r=".27"/>
<circle cx="142.9" cy="29.7" r=".27"/>
<circle cx="221.5" cy="31.2" r=".27"/>
<circle cx="229.1" cy="31.2" r=".27"/>
<circle cx="247.2" cy="31.2" r=".27"/>
<circle cx="247.2" cy="34.2" r=".27"/>
<circle cx="247.2" cy="37.2" r=".27"/>
<circle cx="254.8" cy="29.7" r=".27"/>
<circle cx="43.2" cy="59.9" r=".27"/>
<circle cx="43.2" cy="56.9" r=".27"/>
<circle cx="43.2" cy="58.4" r=".27"/>
<circle cx="88.5" cy="53.8" r=".27"/>
<circle cx="111.2" cy="40.2" r=".27"/>
<circle cx="195.8" cy="52.3" r=".27"/>
<circle cx="221.5" cy="46.3" r=".27"/>
<circle cx="229.1" cy="46.3" r=".27"/>
<circle cx="247.2" cy="49.3" r=".27"/>
<circle cx="247.2" cy="55.4" r=".27"/>
<circle cx="247.2" cy="52.3" r=".27"/>
<circle cx="254.8" cy="59.9" r=".27"/>
<circle cx="254.8" cy="41.7" r=".27"/>
<circle cx="254.8" cy="47.8" r=".27"/>
<circle cx="130.8" cy="62.9" r=".27"/>
<circle cx="159.6" cy="76.5" r=".27"/>
<circle cx="162.6" cy="76.5" r=".27"/>
<circle cx="177.7" cy="76.5" r=".27"/>
<circle cx="180.7" cy="76.5" r=".27"/>
<circle cx="183.7" cy="76.5" r=".27"/>
<circle cx="221.5" cy="76.5" r=".27"/>
<circle cx="221.5" cy="61.4" r=".27"/>
<circle cx="229.1" cy="76.5" r=".27"/>
<circle cx="229.1" cy="61.4" r=".27"/>
<circle cx="247.2" cy="64.4" r=".27"/>
<circle cx="254.8" cy="69" r=".27"/>
<circle cx="221.5" cy="91.6" r=".27"/>
<circle cx="229.1" cy="91.6" r=".27"/>
<circle cx="221.5" cy="106.8" r=".27"/>
<circle cx="229.1" cy="106.8" r=".27"/>
<circle cx="123.3" cy="137" r=".27"/>
<circle cx="123.3" cy="153.6" r=".27"/>
</g>
<path d="M32.6 20.6h30.2v45.3h-30.2zM244.2 20.6h19.7v105.8h-19.7zM132.3 90.1h19.7v27.2h-19.7zM214 115.8h16.6v19.7h-16.6z" fill="none" stroke="#000" stroke-width=".13" stroke-dasharray="1 .4"/>
<path d="M187.5 17.6h1.5v161.7h-1.5z" fill="none" stroke="#000" stroke-width=".13" stroke-dasharray="0 .4"/>
<g font-size="3.9">
<text x="85.7" y="192">Рис. 41. Принципиальная электрическая схема платы PMCNV-Count6</text>
<text x="146.4" y="205.7">64</text>
</g>
<text font-size="1.6" x="202.6" y="175">Title: PMCNV-Count6 v0.0.1</text>
<g font-size="1.2">
<text x="112.7" y="35.4">SW2</text>
<text x="112.7" y="36.9">Button</text>
<text x="133.7" y="39.2">U2</text>
<text x="133.7" y="40.7">ESP32-C3-WROOM-02U-N4</text>
<text x="90.1" y="64.1">SW1</text>
<text x="90.1" y="65.6">Button</text>
<text x="132.9" y="104.2">J1</text>
<text x="202.6" y="172.8">File: PMCNV-Count6.kicad_sch</text>
<text x="202.6" y="171.1">Sheet: /</text>
<text x="202.6" y="178.8">KiCad E.D.A. 9.0.3</text>
<text x="202.6" y="177.2">Size: A3</text>
<text x="215.7" y="177.2">Date:</text>
<text x="253.2" y="177.2">Rev:</text>
<text x="253.2" y="178.8">Id: 1/1</text>
</g>
<g font-size="1">
<text x="44.3" y="16.9">1</text>
<text x="74.1" y="16.9">2</text>
<text x="103.9" y="16.9">3</text>
<text x="133.6" y="16.9">4</text>
<text x="163.4" y="16.9">5</text>
<text x="193.1" y="16.9">6</text>
<text x="222.9" y="16.9">7</text>
<text x="252.6" y="16.9">8</text>
<text x="34.1" y="22.3">Коннектор MCU +5V_MCU</text>
<text x="43.5" y="22.5">+5V_MCU</text>
<text x="46" y="24">+3.3V_MCU</text>
<text x="85.3" y="22.5">+3.3V_MCU</text>
<text x="129.1" y="22.5">+3.3V_MCU</text>
<text x="154.8" y="22.5">+3.3V_MCU</text>
<text x="184.2" y="19.3">MCU</text>
<text x="189.8" y="19.3">CNV</text>
<text x="222.9" y="22.5">2.2nF</text>
<text x="223.8" y="21">C1</text>
<text x="247.2" y="22.7">Клеммник подключения</text>
<text x="247.2" y="23.9">датчиков</text>
<text x="34.7" y="28">MP1</text>
<text x="35.6" y="29.5">1</text>
<text x="45" y="26.2" transform="rotate(-90 45 26.2)">PWR_MCU</text>
<text x="51.1" y="26.2" transform="rotate(-90 51.1 26.2)">PWR_MCU</text>
<text x="58.2" y="28">MP2</text>
<text x="58.6" y="29.5">20</text>
<text x="88.4" y="26.7" transform="rotate(-90 88.4 26.7)">8</text>
<text x="90" y="29.3">10k</text>
<text x="90" y="27.8">RN3A</text>
<text x="95.9" y="26.7" transform="rotate(-90 95.9 26.7)">7</text>
<text x="97.6" y="27.8">RN3B</text>
<text x="97.6" y="29.3">10k</text>
<text x="103.5" y="26.7" transform="rotate(-90 103.5 26.7)">6</text>
<text x="105.1" y="29.3">10k</text>
<text x="105.1" y="27.8">RN3C</text>
<text x="137.6" y="27">C2</text>
<text x="137.6" y="28.5">10uF</text>
<text x="145.2" y="27">C5</text>
<text x="145.2" y="28.5">1uF</text>
<text x="151.9" y="26.7" transform="rotate(-90 151.9 26.7)">5</text>
<text x="153.5" y="27.8">RN3D</text>
<text x="153.5" y="29.3">10k</text>
<text x="157.9" y="26.7" transform="rotate(-90 157.9 26.7)">4</text>
<text x="223" y="29.3">750R</text>
<text x="223.8" y="27.8">R1</text>
<text x="232.5" y="29.3">2k7</text>
<text x="232.8" y="27.8">R2</text>
<text x="245" y="25.5">L+_CNV</text>
<text x="248.8" y="29.4">GND_CNV</text>
<text x="255.2" y="28">10</text>
<text x="255.5" y="29.5">9</text>
<text x="256.4" y="27">J3</text>
<text x="260.8" y="28">1</text>
<text x="260.8" y="29.5">2</text>
<text x="29.7" y="31.2">A</text>
<text x="35.6" y="31">2</text>
<text x="35.6" y="32.5">3</text>
<text x="35.6" y="34">4</text>
<text x="35.6" y="35.5">5</text>
<text x="58.6" y="35.5">16</text>
<text x="58.6" y="34">17</text>
<text x="58.6" y="32.5">18</text>
<text x="58.6" y="31">19</text>
<text x="88.4" y="30.5" transform="rotate(-90 88.4 30.5)">1</text>
<text x="95.9" y="30.5" transform="rotate(-90 95.9 30.5)">2</text>
<text x="103.5" y="30.5" transform="rotate(-90 103.5 30.5)">3</text>
<text x="105.9" y="35.3">C9</text>
<text x="111" y="32.3" transform="rotate(-90 111 32.3)">2</text>
<text x="111.6" y="33.7" transform="rotate(-90 111.6 33.7)">2</text>
<text x="112.7" y="31">EN</text>
<text x="140.2" y="33.1">GND_MCU</text>
<text x="151.9" y="30.5" transform="rotate(-90 151.9 30.5)">4</text>
<text x="157.9" y="30.5" transform="rotate(-90 157.9 30.5)">5</text>
<text x="182" y="31.5">+3.3V_MC</text>
<text x="187.7" y="31.5">U</text>
<text x="215.5" y="31">COM_CNV</text>
<text x="215.5" y="32.5">a.0_div</text>
<text x="237.7" y="31">a.0_in</text>
<text x="248.8" y="35.5">a.1_in</text>
<text x="248.8" y="32.5">a.0_in</text>
<text x="255.5" y="35.5">5</text>
<text x="255.5" y="34">6</text>
<text x="255.5" y="32.5">7</text>
<text x="255.5" y="31">8</text>
<text x="260.8" y="31">3</text>
<text x="260.8" y="32.5">4</text>
<text x="260.8" y="34">5</text>
<text x="260.8" y="35.5">6</text>
<text x="266.5" y="31.2">A</text>
<text x="35.6" y="37.1">6</text>
<text x="35.6" y="38.6">7</text>
<text x="35.6" y="40.1">8</text>
<text x="35.6" y="41.6">9</text>
<text x="52.2" y="41.5">MISO_MCU 12</text>
<text x="52.2" y="40">MOSI_MCU 13</text>
<text x="58.6" y="38.6">14</text>
<text x="58.6" y="37.1">15</text>
<text x="105.9" y="36.8">1uF</text>
<text x="111" y="39.9" transform="rotate(-90 111 39.9)">1</text>
<text x="111.6" y="38.6" transform="rotate(-90 111.6 38.6)">1</text>
<text x="132.2" y="39.9" transform="rotate(-90 132.2 39.9)">1</text>
<text x="178.4" y="40.1">20</text>
<text x="178.4" y="41.6">19</text>
<text x="181" y="40.6">BH1</text>
<text x="185.1" y="38" transform="rotate(-90 185.1 38)">16</text>
<text x="185.6" y="41.3" transform="rotate(-90 185.6 41.3)">VDD</text>
<text x="187.1" y="37.6">CA-IS3988P</text>
<text x="187.1" y="36.1">U3</text>
<text x="190.2" y="40.6">AH1</text>
<text x="193.9" y="40.1">1</text>
<text x="193.9" y="41.6">2</text>
<text x="222.9" y="37.6">2.2nF</text>
<text x="223.8" y="36.1">C3</text>
<text x="248.8" y="38.5">a.2_in</text>
<text x="248.8" y="41.5">GND_CNV</text>
<text x="255.5" y="41.6">1</text>
<text x="255.5" y="40.1">2</text>
<text x="255.5" y="38.6">3</text>
<text x="255.5" y="37.1">4</text>
<text x="260.4" y="41.6">10</text>
<text x="260.8" y="37.1">7</text>
<text x="260.8" y="38.6">8</text>
<text x="260.8" y="40.1">9</text>
<text x="35.2" y="43.1">10</text>
<text x="35.2" y="44.6">11</text>
<text x="35.2" y="46.1">12</text>
<text x="35.2" y="47.6">13</text>
<text x="52.2" y="43.1">SCK_MCU</text>
<text x="52.2" y="46.1">CS1_MCU</text>
<text x="52.2" y="44.6">CS0_MCU</text>
<text x="52.2" y="47.6">CS2_MCU</text>
<text x="58.6" y="44.6">10</text>
<text x="58.6" y="43.1">11</text>
<text x="59" y="47.6">8</text>
<text x="59" y="46.1">9</text>
<text x="108.5" y="43.6">GND_MCU</text>
<text x="112.7" y="46.1">a.2</text>
<text x="112.7" y="47.6">a.3</text>
<text x="120.6" y="44.6">2</text>
<text x="120.6" y="46.1">3</text>
<text x="120.6" y="47.6">4</text>
<text x="123.4" y="45.1">EN</text>
<text x="123.4" y="46.7">IO4</text>
<text x="132.7" y="44.1" transform="rotate(-90 132.7 44.1)">3V3</text>
<text x="139.3" y="43.6">IO0</text>
<text x="139.3" y="45.1">IO1</text>
<text x="139.3" y="46.7">IO2</text>
<text x="142.9" y="43.1">18</text>
<text x="142.9" y="44.6">17</text>
<text x="142.9" y="46.1">16</text>
<text x="142.9" y="47.6">15</text>
<text x="146.8" y="44.6">SDA_MCU</text>
<text x="146.8" y="43.1">SCL_MCU</text>
<text x="150.1" y="47.6">a.1</text>
<text x="173.2" y="46.1">a.3</text>
<text x="173.2" y="47.6">a.2</text>
<text x="173.2" y="44.6">a.4</text>
<text x="173.2" y="43.1">a.5</text>
<text x="178.4" y="43.1">18</text>
<text x="178.4" y="44.6">17</text>
<text x="178.4" y="46.1">14</text>
<text x="178.4" y="47.6">13</text>
<text x="181" y="42.1">BH2</text>
<text x="181" y="43.6">BH3</text>
<text x="181" y="45.1">BH4</text>
<text x="181" y="46.7">BH5</text>
<text x="190.2" y="42.1">AH2</text>
<text x="190.2" y="43.6">AH3</text>
<text x="190.2" y="45.1">AH4</text>
<text x="190.2" y="46.7">AH5</text>
<text x="193.9" y="43.1">3</text>
<text x="193.9" y="44.6">4</text>
<text x="193.9" y="46.1">7</text>
<text x="193.9" y="47.6">8</text>
<text x="197.8" y="46.1">a.3_div</text>
<text x="197.8" y="47.6">a.2_div</text>
<text x="197.8" y="43.1">a.5_div</text>
<text x="197.8" y="44.6">a.4_div</text>
<text x="215.5" y="47.6">a.1_div</text>
<text x="215.5" y="46.1">COM_CNV</text>
<text x="223" y="44.4">750R</text>
<text x="223.8" y="42.9">R3</text>
<text x="232.5" y="44.4">2k7</text>
<text x="232.8" y="42.9">R4</text>
<text x="237.7" y="46.1">a.1_in</text>
<text x="248.8" y="47.6">GND_CNV</text>
<text x="255.2" y="46.1">10</text>
<text x="255.5" y="47.6">9</text>
<text x="256.4" y="45.1">J4</text>
<text x="260.8" y="46.1">1</text>
<text x="260.8" y="47.6">2</text>
<text x="35.2" y="49.2">14</text>
<text x="35.2" y="50.7">15</text>
<text x="35.2" y="52.2">16</text>
<text x="35.2" y="53.7">17</text>
<text x="52.2" y="49.1">CS3_MCU</text>
<text x="52.2" y="50.6">RST</text>
<text x="52.2" y="53.6">SDA_MCU</text>
<text x="59" y="53.7">4</text>
<text x="59" y="52.2">5</text>
<text x="59" y="50.7">6</text>
<text x="59" y="49.2">7</text>
<text x="112.7" y="49.1">a.4</text>
<text x="112.7" y="53.6">LED1</text>
<text x="112.7" y="52.1">LED0</text>
<text x="112.7" y="50.6">a.5</text>
<text x="120.6" y="49.2">5</text>
<text x="120.6" y="50.7">6</text>
<text x="120.6" y="52.2">7</text>
<text x="120.6" y="53.7">8</text>
<text x="123.4" y="48.2">IO5</text>
<text x="123.4" y="49.7">IO6</text>
<text x="123.4" y="51.2">IO7</text>
<text x="123.4" y="52.7">IO8</text>
<text x="132.4" y="49.7">IO19_(USB_D+)</text>
<text x="132.4" y="51.2">IO18_(USB_D-)</text>
<text x="134.9" y="52.7">TXD_(IO21)</text>
<text x="139.3" y="48.2">IO3</text>
<text x="142.9" y="49.2">14</text>
<text x="142.9" y="50.7">13</text>
<text x="142.9" y="52.2">12</text>
<text x="142.9" y="53.7">11</text>
<text x="147.3" y="50.6">USB_D-</text>
<text x="147.3" y="49.1">USB_D+</text>
<text x="173.2" y="49.1">a.1</text>
<text x="173.2" y="50.6">a.0</text>
<text x="178.4" y="49.2">12</text>
<text x="178.4" y="50.7">11</text>
<text x="181" y="48.2">BH6</text>
<text x="181" y="49.7">BH7</text>
<text x="181" y="51.2">BH8</text>
<text x="190" y="52.7">COM</text>
<text x="190.2" y="48.2">AH6</text>
<text x="190.2" y="49.7">AH7</text>
<text x="190.2" y="51.2">AH8</text>
<text x="193.5" y="50.7">10</text>
<text x="193.9" y="49.2">9</text>
<text x="193.9" y="52.2">5</text>
<text x="193.9" y="53.7">6</text>
<text x="196.6" y="52.1">COM_CNV</text>
<text x="197.8" y="50.6">a.0_div</text>
<text x="197.8" y="49.1">a.1_div</text>
<text x="222.9" y="52.7">2.2nF</text>
<text x="223.8" y="51.2">C4</text>
<text x="248.8" y="50.6">a.3_in</text>
<text x="248.8" y="53.6">a.4_in</text>
<text x="255.5" y="53.7">5</text>
<text x="255.5" y="52.2">6</text>
<text x="255.5" y="50.7">7</text>
<text x="255.5" y="49.2">8</text>
<text x="260.8" y="49.2">3</text>
<text x="260.8" y="50.7">4</text>
<text x="260.8" y="52.2">5</text>
<text x="260.8" y="53.7">6</text>
<text x="34.7" y="59.7">MP2</text>
<text x="35.2" y="55.2">18</text>
<text x="35.2" y="56.7">19</text>
<text x="35.2" y="58.2">20</text>
<text x="52.2" y="55.1">SCL_MCU</text>
<text x="58.2" y="59.7">MP1</text>
<text x="59" y="58.2">1</text>
<text x="59" y="56.7">2</text>
<text x="59" y="55.2">3</text>
<text x="90" y="58">330R</text>
<text x="90" y="56.5">R13</text>
<text x="123.4" y="54.2">IO9</text>
<text x="130.7" y="59.6" transform="rotate(-90 130.7 59.6)">9</text>
<text x="131.2" y="56.7" transform="rotate(-90 131.2 56.7)">GND</text>
<text x="134.2" y="56.7" transform="rotate(-90 134.2 56.7)">EPAD</text>
<text x="134.7" y="54.2">RXD_(IO20)</text>
<text x="138.6" y="55.7">IO10</text>
<text x="142.9" y="55.2">10</text>
<text x="150.1" y="55.1">a.0</text>
<text x="185.1" y="57.6" transform="rotate(-90 185.1 57.6)">15</text>
<text x="185.6" y="55" transform="rotate(-90 185.6 55)">GND</text>
<text x="190" y="54.2">COM</text>
<text x="223" y="59.5">750R</text>
<text x="223.8" y="58">R5</text>
<text x="232.5" y="59.5">2k7</text>
<text x="232.8" y="58">R6</text>
<text x="248.8" y="59.7">GND_CNV</text>
<text x="248.8" y="56.7">a.5_in</text>
<text x="255.5" y="59.7">1</text>
<text x="255.5" y="58.2">2</text>
<text x="255.5" y="56.7">3</text>
<text x="255.5" y="55.2">4</text>
<text x="260.4" y="59.7">10</text>
<text x="260.8" y="55.2">7</text>
<text x="260.8" y="56.7">8</text>
<text x="260.8" y="58.2">9</text>
<text x="29.6" y="61">B</text>
<text x="34.1" y="61.8">JM2</text>
<text x="40.5" y="64.8">GND_MCU</text>
<text x="59" y="61.8">JM1</text>
<text x="88.4" y="61.1" transform="rotate(-90 88.4 61.1)">2</text>
<text x="88.9" y="62.4" transform="rotate(-90 88.9 62.4)">2</text>
<text x="133.7" y="60.6" transform="rotate(-90 133.7 60.6)">EPAD</text>
<text x="182.6" y="63.3">GND_MCU</text>
<text x="215.5" y="62.7">a.2_div</text>
<text x="215.5" y="61.2">COM_CNV</text>
<text x="237.7" y="61.2">a.2_in</text>
<text x="255.5" y="65.8">4</text>
<text x="255.5" y="64.3">5</text>
<text x="256.7" y="63.3">J6</text>
<text x="260.8" y="64.3">1</text>
<text x="260.8" y="65.8">2</text>
<text x="266.5" y="61">B</text>
<text x="88.4" y="68.6" transform="rotate(-90 88.4 68.6)">1</text>
<text x="88.9" y="67.3" transform="rotate(-90 88.9 67.3)">1</text>
<text x="128.1" y="67.8">GND_MCU</text>
<text x="159.4" y="69.3" transform="rotate(-90 159.4 69.3)">a.0</text>
<text x="165.4" y="69.3" transform="rotate(-90 165.4 69.3)">a.1</text>
<text x="174.5" y="69.3" transform="rotate(-90 174.5 69.3)">a.2</text>
<text x="177.5" y="69.3" transform="rotate(-90 177.5 69.3)">a.3</text>
<text x="180.5" y="69.3" transform="rotate(-90 180.5 69.3)">a.4</text>
<text x="183.5" y="69.3" transform="rotate(-90 183.5 69.3)">a.5</text>
<text x="222.9" y="67.8">2.2nF</text>
<text x="223.8" y="66.3">C6</text>
<text x="247.6" y="68.5" transform="rotate(-90 247.6 68.5)">M</text>
<text x="248.8" y="68.7">GND_CNV</text>
<text x="251.8" y="70.3">PE</text>
<text x="255.5" y="70.3">1</text>
<text x="255.5" y="68.8">2</text>
<text x="255.5" y="67.3">3</text>
<text x="260.8" y="67.3">3</text>
<text x="260.8" y="68.8">4</text>
<text x="260.8" y="70.3">5</text>
<text x="85.8" y="72.4">GND_MCU</text>
<text x="155" y="73.1">RN1A</text>
<text x="155.9" y="74.6">10k</text>
<text x="159.4" y="75.8" transform="rotate(-90 159.4 75.8)">1</text>
<text x="159.4" y="72" transform="rotate(-90 159.4 72)">8</text>
<text x="162.4" y="75.8" transform="rotate(-90 162.4 75.8)">2</text>
<text x="162.4" y="72" transform="rotate(-90 162.4 72)">7</text>
<text x="165.5" y="75.8" transform="rotate(-90 165.5 75.8)">3</text>
<text x="165.5" y="72" transform="rotate(-90 165.5 72)">6</text>
<text x="170.1" y="73.1">RN2A</text>
<text x="171" y="74.6">10k</text>
<text x="174.5" y="75.8" transform="rotate(-90 174.5 75.8)">1</text>
<text x="174.5" y="72" transform="rotate(-90 174.5 72)">8</text>
<text x="177.5" y="75.8" transform="rotate(-90 177.5 75.8)">2</text>
<text x="177.5" y="72" transform="rotate(-90 177.5 72)">7</text>
<text x="180.6" y="75.8" transform="rotate(-90 180.6 75.8)">3</text>
<text x="180.6" y="72" transform="rotate(-90 180.6 72)">6</text>
<text x="183.6" y="75.8" transform="rotate(-90 183.6 75.8)">4</text>
<text x="183.6" y="72" transform="rotate(-90 183.6 72)">5</text>
<text x="215.5" y="76.3">COM_CNV</text>
<text x="215.5" y="77.8">a.3_div</text>
<text x="223" y="74.6">750R</text>
<text x="223.8" y="73.1">R7</text>
<text x="232.5" y="74.6">2k7</text>
<text x="232.8" y="73.1">R8</text>
<text x="237.7" y="76.3">a.3_in</text>
<text x="156.9" y="81.4">GND_MCU</text>
<text x="181" y="81.4">GND_MCU</text>
<text x="222.9" y="82.9">2.2nF</text>
<text x="223.8" y="81.4">C7</text>
<text x="223" y="89.7">750R</text>
<text x="223.8" y="88.2">R9</text>
<text x="232.5" y="88.2">R10</text>
<text x="232.5" y="89.7">2k7</text>
<text x="29.6" y="90.7">C</text>
<text x="133.9" y="92.2">USB-разъем</text>
<text x="215.5" y="91.4">COM_CNV</text>
<text x="215.5" y="92.9">a.4_div</text>
<text x="237.7" y="91.4">a.4_in</text>
<text x="266.5" y="90.7">C</text>
<text x="45" y="101.1">+5V</text>
<text x="138.2" y="98.1" transform="rotate(-90 138.2 98.1)">1</text>
<text x="222.9" y="98.1">2.2nF</text>
<text x="223.8" y="96.5">C8</text>
<text x="44.4" y="102.6">+3.3V</text>
<text x="44.8" y="104.1">MOSI</text>
<text x="44.8" y="105.6">MISO</text>
<text x="45" y="107.1">SCK</text>
<text x="138.8" y="102.4" transform="rotate(-90 138.8 102.4)">VBUS</text>
<text x="139.5" y="102.6">D+</text>
<text x="139.5" y="104.1">D-</text>
<text x="140" y="105.6">ID</text>
<text x="142.5" y="102.1">3</text>
<text x="142.5" y="103.6">2</text>
<text x="142.5" y="105.1">4</text>
<text x="145.8" y="102">USB_D+</text>
<text x="145.8" y="103.5">USB_D-</text>
<text x="215.5" y="106.5">COM_CNV</text>
<text x="223" y="104.9">750R</text>
<text x="223.4" y="103.3">R11</text>
<text x="232.5" y="103.3">R12</text>
<text x="232.5" y="104.9">2k7</text>
<text x="237.7" y="106.5">a.5_in</text>
<text x="45" y="108.6">CS0</text>
<text x="45" y="110.2">CS1</text>
<text x="45" y="111.7">CS2</text>
<text x="45" y="113.2">CS3</text>
<text x="138.2" y="110.2" transform="rotate(-90 138.2 110.2)">5</text>
<text x="138.8" y="108.1" transform="rotate(-90 138.8 108.1)">GND</text>
<text x="215.5" y="108.1">a.5_div</text>
<text x="45" y="114.7">GND</text>
<text x="135.7" y="114.7">GND_MCU</text>
<text x="215.5" y="117.9">Выбор схемы</text>
<text x="215.5" y="119.2">подключения</text>
<text x="29.6" y="120.5">D</text>
<text x="44.4" y="122.2">+3.3V</text>
<text x="45" y="120.7">+5V</text>
<text x="45.7" y="123.8">-</text>
<text x="45.7" y="125.3">-</text>
<text x="141.8" y="124.5">SP1</text>
<text x="214.8" y="122.2">L+_CNV</text>
<text x="222.8" y="125.1">(PNP)</text>
<text x="266.5" y="120.5">D</text>
<text x="45.1" y="129.8">SDA</text>
<text x="45.1" y="131.3">SCL</text>
<text x="45.7" y="126.8">-</text>
<text x="45.7" y="128.3">-</text>
<text x="52.2" y="128.3">~</text>
<text x="52.2" y="127.2">U1</text>
<text x="138.4" y="129.8">1k</text>
<text x="147.3" y="130.6">Green</text>
<text x="153.1" y="131.3">0</text>
<text x="217.9" y="128.3">JP1</text>
<text x="221.4" y="130.6" transform="rotate(-90 221.4 130.6)">1</text>
<text x="221.4" y="126.1" transform="rotate(-90 221.4 126.1)">3</text>
<text x="222.6" y="127.8">2 COM_CNV</text>
<text x="222.6" y="127.8">2</text>
<text x="222.8" y="131.2">(NPN)</text>
<text x="45" y="134.3">GND</text>
<text x="45.3" y="132.8">INT</text>
<text x="51.1" y="133.1" transform="rotate(-90 51.1 133.1)">PM-ESP32C3 v0.0.4</text>
<text x="126.7" y="136.8">12</text>
<text x="126.7" y="135.3">13</text>
<text x="138.4" y="132.8">1k</text>
<text x="138.4" y="135.9">1k</text>
<text x="147.3" y="133.6">Green</text>
<text x="147.3" y="136.6">Green</text>
<text x="153.1" y="134.3">1</text>
<text x="153.1" y="137.4">2</text>
<text x="214.4" y="134.3">GND_CNV</text>
<text x="43.6" y="143.4">LED_3.3V</text>
<text x="44.1" y="141.9">LED_5V</text>
<text x="45.7" y="140.4">-</text>
<text x="118.7" y="141.3">a.2</text>
<text x="118.7" y="139.8">a.1</text>
<text x="118.7" y="138.3">a.0</text>
<text x="118.7" y="142.8">a.3</text>
<text x="126.7" y="139.9">10</text>
<text x="126.7" y="138.3">11</text>
<text x="127" y="142.9">8</text>
<text x="127" y="141.4">9</text>
<text x="138.4" y="138.9">1k</text>
<text x="138.4" y="141.9">1k</text>
<text x="147.3" y="142.7">Green</text>
<text x="147.3" y="139.6">Green</text>
<text x="153.1" y="140.4">3</text>
<text x="153.1" y="143.4">4</text>
<text x="44.7" y="144.9">LED0</text>
<text x="44.7" y="146.4">LED1</text>
<text x="44.7" y="147.9">LED2</text>
<text x="44.7" y="149.5">LED3</text>
<text x="118.7" y="147.4">LED0</text>
<text x="118.7" y="144.3">a.4</text>
<text x="118.7" y="148.9">LED1</text>
<text x="118.7" y="145.8">a.5</text>
<text x="127" y="148.9">4</text>
<text x="127" y="147.4">5</text>
<text x="127" y="145.9">6</text>
<text x="127" y="144.4">7</text>
<text x="130.1" y="144.2">AFA07</text>
<text x="130.1" y="145.7">J2</text>
<text x="134" y="144.2">-S12FCC-00</text>
<text x="138.4" y="144.9">1k</text>
<text x="138.4" y="147.9">1k</text>
<text x="147.3" y="148.7">Green</text>
<text x="147.3" y="145.7">Green</text>
<text x="153.1" y="146.4">5</text>
<text x="153.1" y="149.5">6</text>
<text x="155" y="145.7">~</text>
<text x="29.6" y="150.3">E</text>
<text x="45" y="154">GND</text>
<text x="45.7" y="151">-</text>
<text x="45.7" y="152.5">-</text>
<text x="127" y="153.5">1</text>
<text x="127" y="152">2</text>
<text x="127" y="150.4">3</text>
<text x="138.4" y="151">1k</text>
<text x="147.3" y="151.7">Green</text>
<text x="153.1" y="152.5">7</text>
<text x="266.5" y="150.3">E</text>
<text x="120.6" y="160">GND_MCU</text>
<text x="153.1" y="157">8</text>
<text x="153.1" y="160">9</text>
<text x="139.6" y="163.1">PM_LED-10</text>
<text x="29.7" y="180">F</text>
<text x="44.3" y="180.6">1</text>
<text x="74.1" y="180.6">2</text>
<text x="103.9" y="180.6">3</text>
<text x="133.6" y="180.6">4</text>
<text x="163.4" y="180.6">5</text>
<text x="193.1" y="180.6">6</text>
<text x="222.9" y="180.6">7</text>
<text x="252.6" y="180.6">8</text>
<text x="266.5" y="180">F</text>
</g>
</svg>
